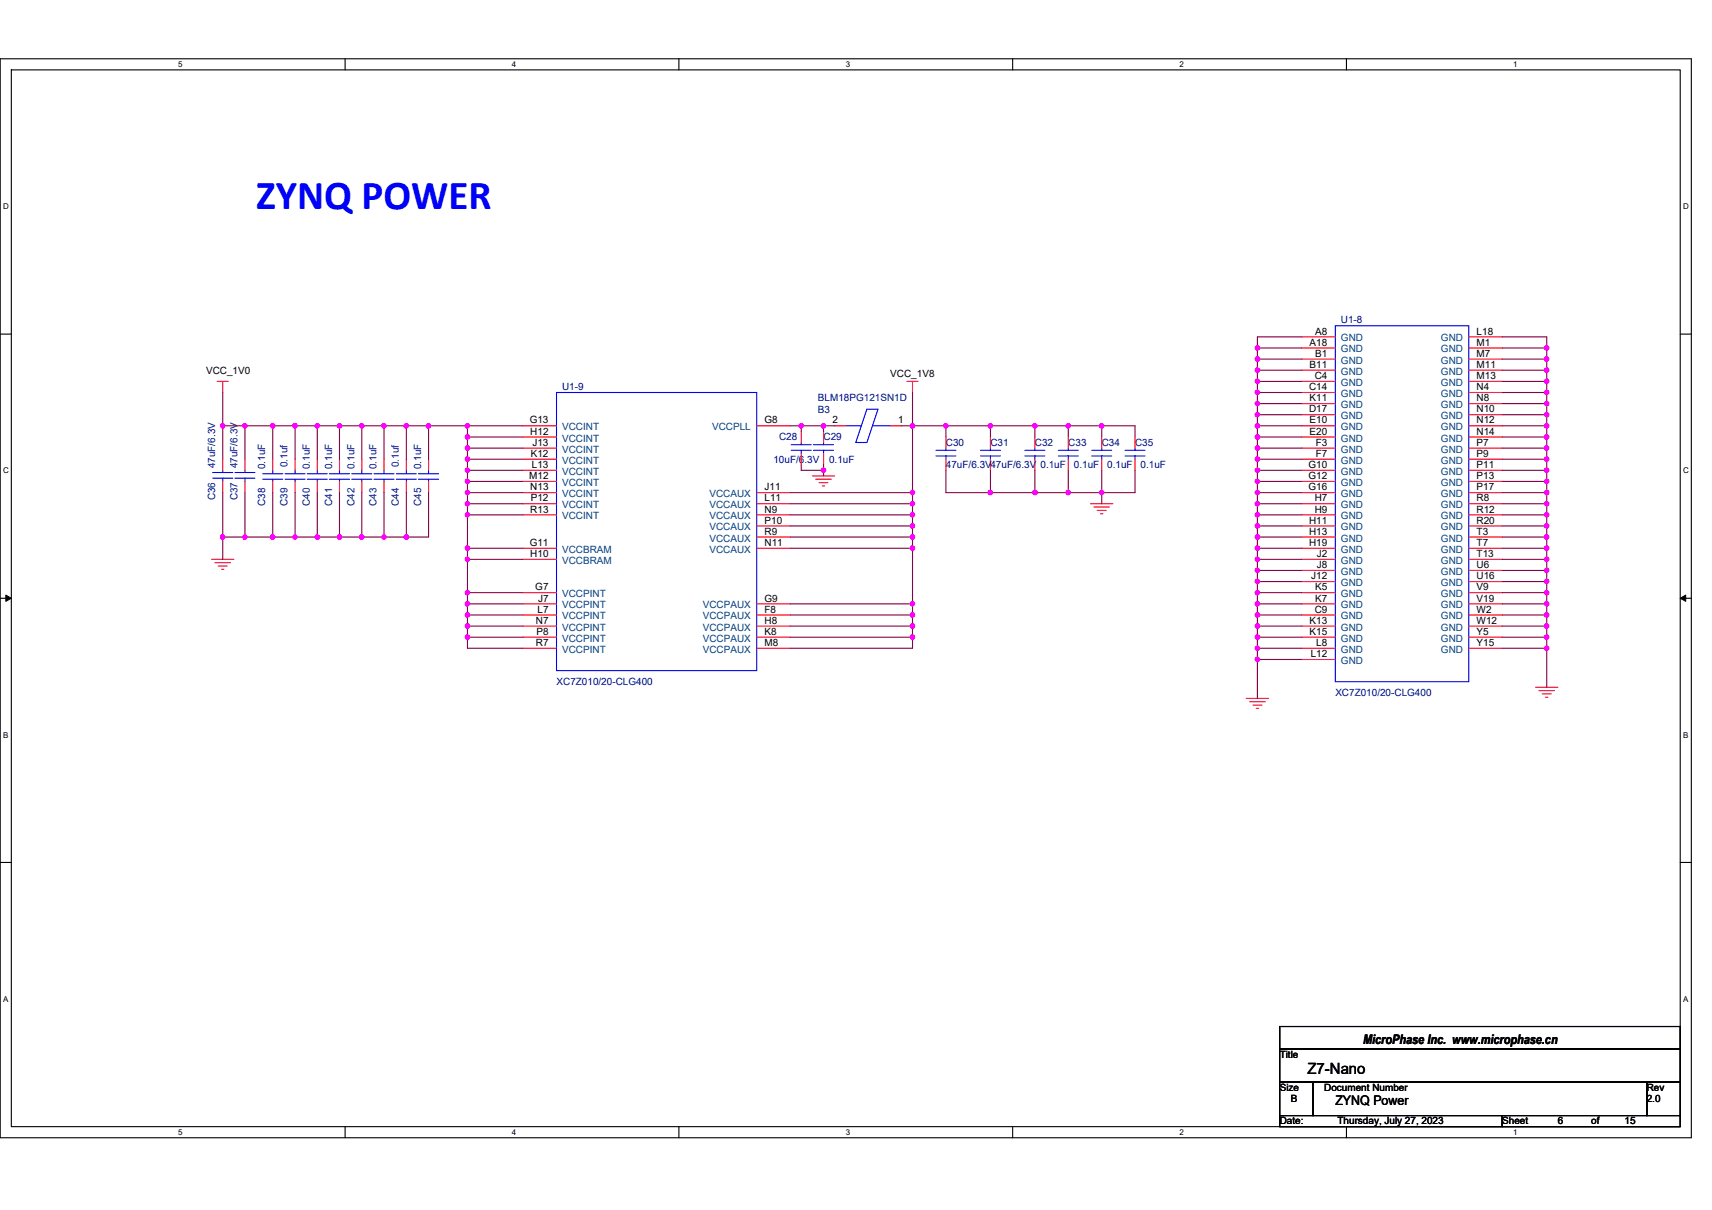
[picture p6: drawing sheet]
<svg xmlns="http://www.w3.org/2000/svg" width="297mm" height="210mm" viewBox="0 0 297 210" stroke-linecap="round" stroke-linejoin="round" font-family="sans-serif">
<path d="M0 10.2h293.5v187.2h-293.5zM2 12.1h289.5v183.4h-289.5z" fill="none" stroke="#000" stroke-width=".19"/>
<g fill="#fff">
<path d="M30.9 10.4h.8v1.6h-.8z"/>
<path d="M30.9 195.7h.8v1.6h-.8z"/>
</g>
<path d="M59.9 10.2v1.9M59.9 195.5v1.9" fill="none" stroke="#000" stroke-width=".19"/>
<g fill="#fff">
<path d="M88.8 10.4h.8v1.6h-.8z"/>
<path d="M88.8 195.7h.8v1.6h-.8z"/>
</g>
<path d="M117.8 10.2v1.9M117.8 195.5v1.9" fill="none" stroke="#000" stroke-width=".19"/>
<g fill="#fff">
<path d="M146.7 10.4h.8v1.6h-.8z"/>
<path d="M146.7 195.7h.8v1.6h-.8z"/>
</g>
<path d="M175.7 10.2v1.9M175.7 195.5v1.9" fill="none" stroke="#000" stroke-width=".19"/>
<g fill="#fff">
<path d="M204.7 10.4h.7v1.6h-.7z"/>
<path d="M204.7 195.7h.7v1.6h-.7z"/>
</g>
<path d="M233.6 10.2v1.9M233.6 195.5v1.9" fill="none" stroke="#000" stroke-width=".19"/>
<g fill="#fff">
<path d="M262.6 10.4h.7v1.6h-.7z"/>
<path d="M262.6 195.7h.7v1.6h-.7z"/>
<path d="M.5 35.1h1v1.5h-1z"/>
<path d="M292 35.1h1v1.5h-1z"/>
<path d="M.5 80.9h1v1.5h-1z"/>
<path d="M292 80.9h1v1.5h-1z"/>
</g>
<path d="M0 58h2M291.5 58h2" fill="none" stroke="#000" stroke-width=".19"/>
<g fill="#fff">
<path d="M.5 126.7h.9v1.6h-.9z"/>
<path d="M292 126.7h.9v1.6h-.9z"/>
</g>
<path d="M0 103.8h2M291.5 103.8h2" fill="none" stroke="#000" stroke-width=".19"/>
<path d="M1 103.3l1 .5-1 .6zM291.5 103.8l1-.5v1.1z" fill="#000" stroke="#000" stroke-width=".17"/>
<g fill="#fff">
<path d="M.5 172.6h.9v1.5h-.9z"/>
<path d="M292 172.6h.9v1.5h-.9z"/>
</g>
<path d="M0 149.7h2M291.5 149.7h2M222 178.1h69.5v3.9h-69.5zM222 182h69.5v5.8h-69.5zM222 187.8h5.8v5.8h-5.8zM222 193.6h38.6v1.9h-38.6zM227.8 187.8h57.9v5.8h-57.9zM260.6 193.6h30.9v1.9h-30.9zM285.7 187.8h5.8v5.8h-5.8z" fill="none" stroke="#000" stroke-width=".19"/>
<g fill="none" stroke="#f00" stroke-width=".19">
<path d="M225.9 58.5h5.8M254.8 58.5h5.8M37.7 66.2h1.9M38.6 66.2v1.9M38.6 79.7v1.9M42.5 79.7v1.9M47.3 79.7v1.9M51.2 79.7v1.9M55.1 79.7v1.9M58.9 79.7v1.9M62.8 79.7v1.9M66.6 79.7v1.9"/>
<path d="M70.5 79.7v1.9M74.4 79.7v1.9M90.8 73.9h5.8M90.8 75.8h5.8M90.8 77.8h5.8M90.8 79.7h5.8M131.3 73.9h5.8M139 74.9v1.9M139 78.7v2M142.9 74.9v1.9M142.9 78.7v2M144.8 73.9h1.9"/>
<path d="M154.5 73.9h1.9M157.4 66.2h1.9M158.3 66.2v1.9M164.1 75.8v2M164.1 79.7v1.9M171.8 75.8v2M171.8 79.7v1.9M179.6 75.8v2M179.6 79.7v1.9M185.4 75.8v2M185.4 79.7v1.9M191.2 75.8v2"/>
<path d="M191.2 79.7v1.9M196.9 75.8v2M196.9 79.7v1.9M225.9 60.4h5.8M225.9 62.3h5.8M225.9 64.2h5.8M225.9 66.2h5.8M225.9 68.1h5.8M225.9 70h5.8M225.9 72h5.8M225.9 73.9h5.8M225.9 75.8h5.8"/>
<path d="M225.9 77.8h5.8M225.9 79.7h5.8M254.8 60.4h5.8M254.8 62.3h5.8M254.8 64.2h5.8M254.8 66.2h5.8M254.8 68.1h5.8M254.8 70h5.8M254.8 72h5.8M254.8 73.9h5.8M254.8 75.8h5.8M254.8 77.8h5.8"/>
<path d="M254.8 79.7h5.8M36.7 97.1h3.9M37.3 97.6h2.7M37.9 98.2h1.5M38.5 98.8h.3M38.6 83.5v2M42.5 83.5v2M47.3 83.5v2M51.2 83.5v2M55.1 83.5v2M58.9 83.5v2M62.8 83.5v2"/>
<path d="M66.6 83.5v2M70.5 83.5v2M74.4 83.5v2M90.8 81.6h5.8M90.8 83.5h5.8M90.8 85.5h5.8M90.8 87.4h5.8M90.8 89.3h5.8M90.8 95.1h5.8M90.8 97.1h5.8M131.3 85.5h5.8M131.3 87.4h5.8"/>
<path d="M131.3 89.3h5.8M131.3 91.3h5.8M131.3 93.2h5.8M131.3 95.1h5.8M140.9 82.6h3.9M141.5 83.2h2.7M142.1 83.8h1.6M142.7 84.3h.4M189.2 87.4h3.9M189.8 88h2.7M190.4 88.6h1.5M190.9 89.2h.4"/>
<path d="M225.9 81.6h5.8M225.9 83.5h5.8M225.9 85.5h5.8M225.9 87.4h5.8M225.9 89.3h5.8M225.9 91.3h5.8M225.9 93.2h5.8M225.9 95.1h5.8M225.9 97.1h5.8M225.9 99h5.8M254.8 81.6h5.8M254.8 83.5h5.8"/>
<path d="M254.8 85.5h5.8M254.8 87.4h5.8M254.8 89.3h5.8M254.8 91.3h5.8M254.8 93.2h5.8M254.8 95.1h5.8M254.8 97.1h5.8M254.8 99h5.8M90.8 102.8h5.8M90.8 104.8h5.8M90.8 106.7h5.8M90.8 108.6h5.8"/>
<path d="M90.8 110.6h5.8M90.8 112.5h5.8M131.3 104.8h5.8M131.3 106.7h5.8M131.3 108.6h5.8M131.3 110.6h5.8M131.3 112.5h5.8M225.9 100.9h5.8M225.9 102.8h5.8M225.9 104.8h5.8M225.9 106.7h5.8M225.9 108.6h5.8"/>
<path d="M225.9 110.6h5.8M225.9 112.5h5.8M225.9 114.4h5.8M254.8 100.9h5.8M254.8 102.8h5.8M254.8 104.8h5.8M254.8 106.7h5.8M254.8 108.6h5.8M254.8 110.6h5.8M254.8 112.5h5.8M266.4 119.3h3.9M267 119.8h2.7"/>
<path d="M216.2 121.2h3.9M216.8 121.8h2.7M217.4 122.4h1.5M218 122.9h.4M267.6 120.4h1.5M268.2 121h.4"/>
</g>
<g fill="none" stroke="#00f" stroke-width=".19">
<path d="M231.7 56.5h23.1v61.8h-23.1zM96.6 68.1h34.7v48.3h-34.7zM137.3 78.1h3.5M137.3 77.2h3.5M139 76.8v.4M139 78.1v.6M141.2 78.1h3.4M141.2 77.2h3.4M142.9 76.8v.4M142.9 78.1v.6M146.7 73.9h2.8M150.4 71h1.9l-1.9 5.8h-1.9z"/>
<path d="M151.4 73.9h3.1M162.4 79.1h3.5M162.4 78.1h3.5M164.1 77.8v.3M164.1 79.1v.6M170.1 79.1h3.5M170.1 78.1h3.5M171.8 77.8v.3M171.8 79.1v.6M177.8 79.1h3.5M177.8 78.1h3.5M179.6 77.8v.3"/>
<path d="M179.6 79.1v.6M183.6 79.1h3.5M183.6 78.1h3.5M185.4 77.8v.3M185.4 79.1v.6M189.4 79.1h3.5M189.4 78.1h3.5M191.2 77.8v.3M191.2 79.1v.6M195.2 79.1h3.5M195.2 78.1h3.5M196.9 77.8v.3"/>
<path d="M196.9 79.1v.6M36.9 83h3.5M36.9 82h3.5M38.6 81.6v.4M38.6 83v.5M40.8 83h3.4M40.8 82h3.4M42.5 81.6v.4M42.5 83v.5M45.6 82.2h3.5M45.6 83.2h3.5M47.3 83.2v.3"/>
<path d="M47.3 81.6v.6M49.5 82.2h3.4M49.5 83.2h3.4M51.2 83.2v.3M51.2 81.6v.6M53.3 82.2h3.5M53.3 83.2h3.5M55.1 83.2v.3M55.1 81.6v.6M57.2 82.2h3.4M57.2 83.2h3.4M58.9 83.2v.3"/>
<path d="M58.9 81.6v.6M61 82.2h3.5M61 83.2h3.5M62.8 83.2v.3M62.8 81.6v.6M64.9 82.2h3.5M64.9 83.2h3.5M66.6 83.2v.3M66.6 81.6v.6M68.8 82.2h3.4M68.8 83.2h3.4M70.5 83.2v.3"/>
<path d="M70.5 81.6v.6M72.6 82.2h3.5M72.6 83.2h3.5M74.4 83.2v.3M74.4 81.6v.6"/>
</g>
<g fill="none" stroke="#800040" stroke-width=".19">
<path d="M225.9 58.5h-7.7v1.9M260.6 58.5h7.8v1.9M38.6 73.9h3.9M38.6 68.1v5.8M38.6 73.9v5.8M47.3 73.9h3.9M47.3 73.9h-4.8v5.8M47.3 73.9v5.8M51.2 73.9h3.9M51.2 73.9v5.8M55.1 73.9v5.8M55.1 73.9h3.8"/>
<path d="M58.9 73.9h3.9M58.9 73.9v5.8M62.8 73.9v5.8M62.8 73.9h3.8M66.6 73.9h3.9M66.6 73.9v5.8M70.5 73.9h3.9v5.8M70.5 73.9v5.8M74.4 73.9h6.7M81.1 73.9h9.7M81.1 73.9v1.9M81.1 75.8h9.7"/>
<path d="M81.1 75.8v2M81.1 77.8h9.7M81.1 79.7h9.7M81.1 77.8v3.8M137.1 73.9h1.9M139 73.9h3.9M139 73.9v1M142.9 73.9h1.9M142.9 73.9v1M156.4 73.9h1.9M158.3 73.9v13.5M158.3 68.1v5.8"/>
<path d="M158.3 73.9h5.8M164.1 73.9h7.7M164.1 73.9v1.9M171.8 73.9h7.8M171.8 73.9v1.9M179.6 73.9h5.8M179.6 73.9v1.9M185.4 73.9v1.9M185.4 73.9h5.8M191.2 73.9v1.9M191.2 73.9h5.7v1.9M218.2 60.4v1.9"/>
<path d="M218.2 60.4h7.7M218.2 62.3h7.7M218.2 68.1h7.7M218.2 70h7.7M218.2 72h7.7M218.2 75.8h7.7M218.2 77.8h7.7M218.2 79.7h7.7M218.2 62.3v1.9M218.2 66.2v1.9M218.2 72v1.9M218.2 68.1v1.9"/>
<path d="M218.2 73.9v1.9M218.2 75.8v7.7M218.2 64.2v2M218.2 70v2M218.2 64.2h7.7M218.2 66.2h7.7M218.2 73.9h7.7M260.6 64.2h7.8M260.6 66.2h7.8M260.6 68.1h7.8M260.6 70h7.8M260.6 72h7.8"/>
<path d="M260.6 73.9h7.8M260.6 75.8h7.8M260.6 79.7h7.8M260.6 77.8h7.8M260.6 60.4h7.8M260.6 62.3h7.8M268.4 60.4v1.9M268.4 62.3v1.9M268.4 64.2v2M268.4 66.2v1.9M268.4 68.1v1.9M268.4 70v2"/>
<path d="M268.4 72v1.9M268.4 73.9v1.9M268.4 75.8v2M268.4 77.8v1.9M268.4 79.7v1.9M38.6 93.2h3.9M38.6 93.2v3.9M38.6 85.5v7.7M42.5 85.5v7.7M42.5 93.2h4.8M47.3 93.2h3.9M47.3 85.5v7.7"/>
<path d="M51.2 93.2h3.9M51.2 85.5v7.7M55.1 85.5v7.7M55.1 93.2h7.7M58.9 85.5v7.7M62.8 93.2h3.8M62.8 85.5v7.7M66.6 93.2h3.9M66.6 85.5v7.7M70.5 85.5v7.7M74.4 85.5v7.7h-3.9M81.1 89.3h9.7"/>
<path d="M81.1 83.5h9.7M81.1 81.6h9.7M81.1 81.6v3.9M81.1 87.4h9.7M81.1 85.5h9.7M81.1 85.5v3.8M81.1 97.1v5.7M81.1 95.1h9.7M81.1 89.3v5.8M81.1 95.1v2h9.7M137.1 85.5h21.2M137.1 87.4h21.2"/>
<path d="M137.1 89.3h21.2M137.1 91.3h21.2M137.1 93.2h21.2M137.1 95.1h21.2M139 80.7v.9h3.9M142.9 80.7v.9M142.9 81.6v1M158.3 87.4v7.7M158.3 95.1v9.7M164.1 81.6v3.9h7.7M171.8 85.5h7.8M171.8 81.6v3.9"/>
<path d="M179.6 81.6v3.9M179.6 85.5h5.8M185.4 81.6v3.9M185.4 85.5h5.8M191.2 81.6v3.9M191.2 85.5v1.9M196.9 81.6v3.9h-5.7M218.2 81.6h7.7M218.2 83.5h7.7M218.2 85.5h7.7M218.2 87.4h7.7M218.2 89.3h7.7"/>
<path d="M218.2 99h7.7M218.2 97.1h7.7M218.2 95.1h7.7M218.2 93.2h7.7M218.2 87.4v1.9M218.2 83.5v2M218.2 85.5v1.9M218.2 89.3v2M218.2 93.2v1.9M218.2 95.1v2M218.2 97.1v3.8M218.2 91.3v1.9"/>
<path d="M218.2 91.3h7.7M260.6 87.4h7.8M260.6 85.5h7.8M260.6 83.5h7.8M260.6 81.6h7.8M260.6 91.3h7.8M260.6 89.3h7.8M260.6 93.2h7.8M260.6 95.1h7.8M260.6 97.1h7.8M260.6 99h7.8M268.4 81.6v1.9"/>
<path d="M268.4 83.5v2M268.4 85.5v1.9M268.4 87.4v1.9M268.4 89.3v2M268.4 91.3v1.9M268.4 93.2v1.9M268.4 95.1v2M268.4 97.1v1.9M268.4 99v1.9M81.1 102.8h9.7M81.1 102.8v2M81.1 104.8h9.7"/>
<path d="M81.1 104.8v1.9M81.1 106.7h9.7M81.1 108.6h9.7M81.1 108.6v2M81.1 106.7v1.9M81.1 110.6v1.9h9.7M81.1 110.6h9.7M137.1 104.8h21.2M137.1 106.7h21.2M137.1 108.6h21.2M137.1 110.6h21.2M158.3 110.6v1.9h-21.2"/>
<path d="M158.3 104.8v1.9M158.3 106.7v1.9M158.3 108.6v2M218.2 102.8h7.7M218.2 100.9h7.7M218.2 110.6h7.7M218.2 112.5h7.7M218.2 114.4h7.7M218.2 102.8v2M218.2 114.4v6.8M218.2 104.8v1.9M218.2 106.7v7.7"/>
<path d="M218.2 100.9v1.9M218.2 104.8h7.7M218.2 106.7h7.7M218.2 108.6h7.7M260.6 100.9h7.8M260.6 108.6h7.8M260.6 106.7h7.8M260.6 104.8h7.8M260.6 102.8h7.8M260.6 112.5h7.8M260.6 110.6h7.8M268.4 112.5v6.8"/>
<path d="M268.4 100.9v1.9M268.4 102.8v2M268.4 104.8v1.9M268.4 106.7v1.9M268.4 108.6v2M268.4 110.6v1.9"/>
</g>
<g fill="#f0f" stroke="#f0f" stroke-width=".19">
<circle cx="218.2" cy="60.4" r=".38"/>
<circle cx="218.2" cy="62.3" r=".38"/>
<circle cx="218.2" cy="64.2" r=".38"/>
<circle cx="218.2" cy="66.2" r=".38"/>
<circle cx="218.2" cy="68.1" r=".38"/>
<circle cx="218.2" cy="70" r=".38"/>
<circle cx="218.2" cy="72" r=".38"/>
<circle cx="218.2" cy="73.9" r=".38"/>
<circle cx="218.2" cy="75.8" r=".38"/>
<circle cx="218.2" cy="77.8" r=".38"/>
<circle cx="218.2" cy="79.7" r=".38"/>
<circle cx="218.2" cy="81.6" r=".38"/>
<circle cx="218.2" cy="83.5" r=".38"/>
<circle cx="218.2" cy="85.5" r=".38"/>
<circle cx="218.2" cy="87.4" r=".38"/>
<circle cx="218.2" cy="91.3" r=".38"/>
<circle cx="218.2" cy="89.3" r=".38"/>
<circle cx="218.2" cy="99" r=".38"/>
<circle cx="218.2" cy="97.1" r=".38"/>
<circle cx="218.2" cy="95.1" r=".38"/>
<circle cx="218.2" cy="93.2" r=".38"/>
<circle cx="218.2" cy="102.8" r=".38"/>
<circle cx="218.2" cy="100.9" r=".38"/>
<circle cx="218.2" cy="108.6" r=".38"/>
<circle cx="218.2" cy="110.6" r=".38"/>
<circle cx="218.2" cy="112.5" r=".38"/>
<circle cx="218.2" cy="114.4" r=".38"/>
<circle cx="218.2" cy="106.7" r=".38"/>
<circle cx="218.2" cy="104.8" r=".38"/>
<circle cx="268.4" cy="62.3" r=".38"/>
<circle cx="268.4" cy="68.1" r=".38"/>
<circle cx="268.4" cy="70" r=".38"/>
<circle cx="268.4" cy="72" r=".38"/>
<circle cx="268.4" cy="100.9" r=".38"/>
<circle cx="268.4" cy="99" r=".38"/>
<circle cx="268.3" cy="102.8" r=".38"/>
<circle cx="268.3" cy="112.5" r=".38"/>
<circle cx="268.4" cy="60.4" r=".38"/>
<circle cx="268.3" cy="64.2" r=".38"/>
<circle cx="268.3" cy="66.2" r=".38"/>
<circle cx="268.3" cy="75.8" r=".38"/>
<circle cx="268.3" cy="73.9" r=".38"/>
<circle cx="268.4" cy="77.8" r=".38"/>
<circle cx="268.4" cy="79.7" r=".38"/>
<circle cx="268.3" cy="83.5" r=".38"/>
<circle cx="268.4" cy="81.6" r=".38"/>
<circle cx="268.4" cy="87.4" r=".38"/>
<circle cx="268.3" cy="85.5" r=".38"/>
<circle cx="268.4" cy="89.3" r=".38"/>
<circle cx="268.3" cy="93.2" r=".38"/>
<circle cx="268.4" cy="91.3" r=".38"/>
<circle cx="268.4" cy="97.1" r=".38"/>
<circle cx="268.3" cy="95.1" r=".38"/>
<circle cx="268.4" cy="106.7" r=".38"/>
<circle cx="268.3" cy="104.8" r=".38"/>
<circle cx="268.4" cy="110.6" r=".38"/>
<circle cx="268.4" cy="108.6" r=".38"/>
<circle cx="81.1" cy="89.3" r=".38"/>
<circle cx="81.1" cy="77.8" r=".38"/>
<circle cx="81.1" cy="75.8" r=".38"/>
<circle cx="81.1" cy="79.7" r=".38"/>
<circle cx="81.1" cy="83.5" r=".38"/>
<circle cx="81.1" cy="81.6" r=".38"/>
<circle cx="81.1" cy="87.4" r=".38"/>
<circle cx="81.1" cy="85.5" r=".38"/>
<circle cx="81.1" cy="102.8" r=".38"/>
<circle cx="81.1" cy="106.7" r=".38"/>
<circle cx="81.1" cy="104.8" r=".38"/>
<circle cx="81.1" cy="108.6" r=".38"/>
<circle cx="81.1" cy="110.6" r=".38"/>
<circle cx="81.1" cy="95.1" r=".38"/>
<circle cx="81.1" cy="97.1" r=".38"/>
<circle cx="158.3" cy="108.6" r=".38"/>
<circle cx="158.3" cy="110.6" r=".38"/>
<circle cx="158.3" cy="106.7" r=".38"/>
<circle cx="158.3" cy="104.8" r=".38"/>
<circle cx="158.3" cy="85.5" r=".38"/>
<circle cx="158.3" cy="87.4" r=".38"/>
<circle cx="158.3" cy="89.3" r=".38"/>
<circle cx="158.3" cy="91.3" r=".38"/>
<circle cx="158.3" cy="93.2" r=".38"/>
<circle cx="158.3" cy="95.1" r=".38"/>
<circle cx="158.3" cy="73.9" r=".38"/>
<circle cx="139" cy="73.9" r=".38"/>
<circle cx="185.3" cy="73.9" r=".38"/>
<circle cx="179.6" cy="73.9" r=".38"/>
<circle cx="171.8" cy="73.9" r=".38"/>
<circle cx="164.1" cy="73.9" r=".38"/>
<circle cx="171.8" cy="85.5" r=".38"/>
<circle cx="179.6" cy="85.5" r=".38"/>
<circle cx="185.3" cy="85.5" r=".38"/>
<circle cx="142.9" cy="73.9" r=".38"/>
<circle cx="70.5" cy="73.9" r=".38"/>
<circle cx="66.6" cy="73.9" r=".38"/>
<circle cx="42.5" cy="73.9" r=".38"/>
<circle cx="38.6" cy="73.9" r=".38"/>
<circle cx="42.5" cy="93.2" r=".38"/>
<circle cx="47.3" cy="73.9" r=".38"/>
<circle cx="58.9" cy="73.9" r=".38"/>
<circle cx="55" cy="73.9" r=".38"/>
<circle cx="51.2" cy="73.9" r=".38"/>
<circle cx="62.8" cy="73.9" r=".38"/>
<circle cx="51.2" cy="93.2" r=".38"/>
<circle cx="47.3" cy="93.2" r=".38"/>
<circle cx="66.6" cy="93.2" r=".38"/>
<circle cx="62.8" cy="93.2" r=".38"/>
<circle cx="58.9" cy="93.2" r=".38"/>
<circle cx="55" cy="93.2" r=".38"/>
<circle cx="38.6" cy="93.2" r=".38"/>
<circle cx="70.5" cy="93.2" r=".38"/>
<circle cx="81.1" cy="73.9" r=".38"/>
<circle cx="74.3" cy="73.9" r=".38"/>
<circle cx="191.1" cy="73.9" r=".38"/>
<circle cx="191.1" cy="85.5" r=".38"/>
<circle cx="142.9" cy="81.6" r=".38"/>
</g>
<text font-size="7.1" fill="#00f" x="44.4" y="36.3">ZYNQ POWER</text>
<text font-size="2.7" x="226.9" y="186.3">Z7-Nano</text>
<g font-size="2.3">
<text x="236.5" y="181.1">MicroPhase Inc. www.microphase.cn</text>
<text x="231.7" y="191.8">ZYNQ Power</text>
</g>
<g font-size="1.7">
<text x="227.2" y="60">A18</text>
<text x="228.2" y="58.1">A8</text>
<text x="256.2" y="58.1">L18</text>
<text x="256.2" y="60">M1</text>
<text x="35.7" y="64.8">VCC_1V0</text>
<text x="154.5" y="65.4">VCC_1V8</text>
<text x="227.2" y="63.8">B11</text>
<text x="228.1" y="65.8">C4</text>
<text x="228.2" y="61.9">B1</text>
<text x="256.2" y="61.9">M7</text>
<text x="256.2" y="63.8">M11</text>
<text x="256.2" y="65.8">M13</text>
<text x="227.1" y="67.7">C14</text>
<text x="227.1" y="71.6">D17</text>
<text x="227.2" y="69.6">K11</text>
<text x="256.2" y="67.7">N4</text>
<text x="256.2" y="69.6">N8</text>
<text x="256.2" y="71.6">N10</text>
<text x="91.9" y="73.5">G13</text>
<text x="92" y="75.4">H12</text>
<text x="92.4" y="77.4">J13</text>
<text x="132.6" y="73.5">G8</text>
<text x="144.4" y="73.5">2</text>
<text x="155.8" y="73.5">1</text>
<text x="227.2" y="73.5">E10</text>
<text x="227.2" y="75.4">E20</text>
<text x="228.3" y="77.4">F3</text>
<text x="256.2" y="73.5">N12</text>
<text x="256.2" y="75.4">N14</text>
<text x="256.2" y="77.4">P7</text>
<text x="91.8" y="83.1">M12</text>
<text x="92.1" y="79.3">K12</text>
<text x="92.3" y="81.2">L13</text>
<text x="227" y="81.2">G10</text>
<text x="227" y="83.1">G12</text>
<text x="228.3" y="79.3">F7</text>
<text x="256.2" y="79.3">P9</text>
<text x="256.2" y="81.2">P11</text>
<text x="256.2" y="83.1">P13</text>
<text x="92" y="85.1">N13</text>
<text x="92" y="88.9">R13</text>
<text x="92.1" y="87">P12</text>
<text x="132.6" y="85.1">J11</text>
<text x="132.6" y="87">L11</text>
<text x="132.6" y="88.9">N9</text>
<text x="227" y="85.1">G16</text>
<text x="228.1" y="87">H7</text>
<text x="228.1" y="88.9">H9</text>
<text x="256.2" y="85.1">P17</text>
<text x="256.2" y="87">R8</text>
<text x="256.2" y="88.9">R12</text>
<text x="91.9" y="94.7">G11</text>
<text x="132.6" y="90.9">P10</text>
<text x="132.6" y="92.8">R9</text>
<text x="132.6" y="94.7">N11</text>
<text x="227.1" y="90.9">H11</text>
<text x="227.1" y="92.8">H13</text>
<text x="227.1" y="94.7">H19</text>
<text x="256.2" y="90.9">R20</text>
<text x="256.2" y="92.8">T3</text>
<text x="256.2" y="94.7">T7</text>
<text x="92" y="96.7">H10</text>
<text x="227.5" y="100.5">J12</text>
<text x="228.5" y="96.7">J2</text>
<text x="228.5" y="98.6">J8</text>
<text x="256.2" y="96.7">T13</text>
<text x="256.2" y="98.6">U6</text>
<text x="256.2" y="100.5">U16</text>
<text x="92.9" y="102.4">G7</text>
<text x="93.3" y="106.3">L7</text>
<text x="93.4" y="104.4">J7</text>
<text x="132.6" y="104.4">G9</text>
<text x="132.6" y="106.3">F8</text>
<text x="228.1" y="106.3">C9</text>
<text x="228.2" y="102.4">K5</text>
<text x="228.2" y="104.4">K7</text>
<text x="256.2" y="102.4">V9</text>
<text x="256.2" y="104.4">V19</text>
<text x="256.2" y="106.3">W2</text>
<text x="93" y="108.2">N7</text>
<text x="93" y="112.1">R7</text>
<text x="93.1" y="110.2">P8</text>
<text x="132.6" y="108.2">H8</text>
<text x="132.6" y="110.2">K8</text>
<text x="132.6" y="112.1">M8</text>
<text x="227.2" y="108.2">K13</text>
<text x="227.2" y="110.2">K15</text>
<text x="228.4" y="112.1">L8</text>
<text x="256.2" y="108.2">W12</text>
<text x="256.2" y="110.2">Y5</text>
<text x="256.2" y="112.1">Y15</text>
<text x="227.4" y="114">L12</text>
<text x="222" y="183.6">Title</text>
<text x="222" y="189.3">Size</text>
<text x="224" y="191.3">B</text>
<text x="229.8" y="189.3">Document Number</text>
<text x="285.7" y="189.3">Rev</text>
<text x="285.7" y="191.3">2.0</text>
<text x="222" y="195.1">Date:</text>
<text x="232.1" y="195.1">Thursday, July 27, 2023</text>
<text x="260.6" y="195.1">Sheet</text>
<text x="270.3" y="195.1">6</text>
<text x="276.1" y="195.1">of</text>
<text x="281.9" y="195.1">15</text>
</g>
<g font-size="1.7" fill="#000080">
<text x="232.6" y="56.1">U1-8</text>
<text x="97.5" y="67.7">U1-9</text>
<text x="141.9" y="71.6">B3</text>
<text x="141.9" y="69.7">BLM18PG121SN1D</text>
<text x="135.2" y="76.4">C28</text>
<text x="142.9" y="76.4">C29</text>
<text x="164.1" y="77.4">C30</text>
<text x="171.8" y="77.4">C31</text>
<text x="179.6" y="77.4">C32</text>
<text x="185.4" y="77.4">C33</text>
<text x="191.2" y="77.4">C34</text>
<text x="196.9" y="77.4">C35</text>
<text x="37.4" y="81.2" transform="rotate(-90 37.4 81.2)">47uF/6.3V</text>
<text x="41.2" y="81.2" transform="rotate(-90 41.2 81.2)">47uF/6.3V</text>
<text x="46" y="81.4" transform="rotate(-90 46 81.4)">0.1uF</text>
<text x="49.9" y="81" transform="rotate(-90 49.9 81)">0.1uf</text>
<text x="53.8" y="81.4" transform="rotate(-90 53.8 81.4)">0.1uF</text>
<text x="57.6" y="81.4" transform="rotate(-90 57.6 81.4)">0.1uF</text>
<text x="61.5" y="81.4" transform="rotate(-90 61.5 81.4)">0.1uF</text>
<text x="65.3" y="81.4" transform="rotate(-90 65.3 81.4)">0.1uF</text>
<text x="69.2" y="81" transform="rotate(-90 69.2 81)">0.1uf</text>
<text x="73.1" y="81.4" transform="rotate(-90 73.1 81.4)">0.1uF</text>
<text x="134.2" y="80.3">10uF/6.3V</text>
<text x="143.8" y="80.3">0.1uF</text>
<text x="164.1" y="81.2">47uF/6.3V47uF/6.3V 0.1uF</text>
<text x="186.3" y="81.2">0.1uF</text>
<text x="192.1" y="81.2">0.1uF</text>
<text x="197.9" y="81.2">0.1uF</text>
<text x="37.4" y="86.8" transform="rotate(-90 37.4 86.8)">C36</text>
<text x="41.2" y="86.8" transform="rotate(-90 41.2 86.8)">C37</text>
<text x="46" y="87.8" transform="rotate(-90 46 87.8)">C38</text>
<text x="49.9" y="87.8" transform="rotate(-90 49.9 87.8)">C39</text>
<text x="53.8" y="87.8" transform="rotate(-90 53.8 87.8)">C40</text>
<text x="57.6" y="87.8" transform="rotate(-90 57.6 87.8)">C41</text>
<text x="61.5" y="87.8" transform="rotate(-90 61.5 87.8)">C42</text>
<text x="65.3" y="87.8" transform="rotate(-90 65.3 87.8)">C43</text>
<text x="69.2" y="87.8" transform="rotate(-90 69.2 87.8)">C44</text>
<text x="73.1" y="87.8" transform="rotate(-90 73.1 87.8)">C45</text>
<text x="96.6" y="118.9">XC7Z010/20-CLG400</text>
<text x="231.7" y="120.8">XC7Z010/20-CLG400</text>
</g>
<g font-size="1.7" fill="#004080">
<text x="232.7" y="59.2">GND</text>
<text x="250" y="59.2">GND</text>
<text x="232.7" y="61.2">GND</text>
<text x="232.7" y="63.1">GND</text>
<text x="232.7" y="65">GND</text>
<text x="250" y="61.2">GND</text>
<text x="250" y="63.1">GND</text>
<text x="250" y="65">GND</text>
<text x="232.7" y="67">GND</text>
<text x="232.7" y="68.9">GND</text>
<text x="232.7" y="70.8">GND</text>
<text x="250" y="67">GND</text>
<text x="250" y="68.9">GND</text>
<text x="250" y="70.8">GND</text>
<text x="97.5" y="74.7">VCCINT</text>
<text x="97.5" y="76.6">VCCINT</text>
<text x="123.5" y="74.7">VCCPLL</text>
<text x="232.7" y="72.7">GND</text>
<text x="232.7" y="74.7">GND</text>
<text x="232.7" y="76.6">GND</text>
<text x="250" y="72.7">GND</text>
<text x="250" y="74.7">GND</text>
<text x="250" y="76.6">GND</text>
<text x="97.5" y="78.5">VCCINT</text>
<text x="97.5" y="80.5">VCCINT</text>
<text x="97.5" y="82.4">VCCINT</text>
<text x="232.7" y="78.5">GND</text>
<text x="232.7" y="80.5">GND</text>
<text x="232.7" y="82.4">GND</text>
<text x="250" y="78.5">GND</text>
<text x="250" y="80.5">GND</text>
<text x="250" y="82.4">GND</text>
<text x="97.5" y="84.3">VCCINT</text>
<text x="97.5" y="86.3">VCCINT</text>
<text x="97.5" y="88.2">VCCINT</text>
<text x="123.1" y="86.3">VCCAUX</text>
<text x="123.1" y="88.2">VCCAUX</text>
<text x="232.7" y="84.3">GND</text>
<text x="232.7" y="86.3">GND</text>
<text x="232.7" y="88.2">GND</text>
<text x="250" y="84.3">GND</text>
<text x="250" y="86.3">GND</text>
<text x="250" y="88.2">GND</text>
<text x="97.5" y="90.1">VCCINT</text>
<text x="97.5" y="95.9">VCCBRAM</text>
<text x="123.1" y="90.1">VCCAUX</text>
<text x="123.1" y="92.1">VCCAUX</text>
<text x="123.1" y="94">VCCAUX</text>
<text x="123.1" y="95.9">VCCAUX</text>
<text x="232.7" y="90.1">GND</text>
<text x="232.7" y="92.1">GND</text>
<text x="232.7" y="94">GND</text>
<text x="232.7" y="95.9">GND</text>
<text x="250" y="90.1">GND</text>
<text x="250" y="92.1">GND</text>
<text x="250" y="94">GND</text>
<text x="250" y="95.9">GND</text>
<text x="97.5" y="97.9">VCCBRAM</text>
<text x="232.7" y="97.9">GND</text>
<text x="232.7" y="99.8">GND</text>
<text x="232.7" y="101.7">GND</text>
<text x="250" y="97.9">GND</text>
<text x="250" y="99.8">GND</text>
<text x="250" y="101.7">GND</text>
<text x="97.5" y="103.6">VCCPINT</text>
<text x="97.5" y="105.6">VCCPINT</text>
<text x="97.5" y="107.5">VCCPINT</text>
<text x="121.9" y="105.6">VCCPAUX</text>
<text x="121.9" y="107.5">VCCPAUX</text>
<text x="232.7" y="103.6">GND</text>
<text x="232.7" y="105.6">GND</text>
<text x="232.7" y="107.5">GND</text>
<text x="250" y="103.6">GND</text>
<text x="250" y="105.6">GND</text>
<text x="250" y="107.5">GND</text>
<text x="97.5" y="109.4">VCCPINT</text>
<text x="97.5" y="111.4">VCCPINT</text>
<text x="97.5" y="113.3">VCCPINT</text>
<text x="121.9" y="109.4">VCCPAUX</text>
<text x="121.9" y="111.4">VCCPAUX</text>
<text x="121.9" y="113.3">VCCPAUX</text>
<text x="232.7" y="109.4">GND</text>
<text x="232.7" y="111.4">GND</text>
<text x="232.7" y="113.3">GND</text>
<text x="250" y="109.4">GND</text>
<text x="250" y="111.4">GND</text>
<text x="250" y="113.3">GND</text>
<text x="232.7" y="115.2">GND</text>
</g>
<g font-size="1.4">
<text x="30.9" y="11.7">5</text>
<text x="88.8" y="11.7">4</text>
<text x="146.7" y="11.7">3</text>
<text x="204.7" y="11.7">2</text>
<text x="262.6" y="11.7">1</text>
<text x=".5" y="36.3">D</text>
<text x="292" y="36.3">D</text>
<text x=".5" y="82.1">C</text>
<text x="292" y="82.1">C</text>
<text x=".5" y="128">B</text>
<text x="292" y="128">B</text>
<text x=".5" y="173.8">A</text>
<text x="292" y="173.8">A</text>
<text x="30.9" y="197">5</text>
<text x="88.8" y="197">4</text>
<text x="146.7" y="197">3</text>
<text x="204.7" y="197">2</text>
<text x="262.6" y="197">1</text>
</g>
</svg>
